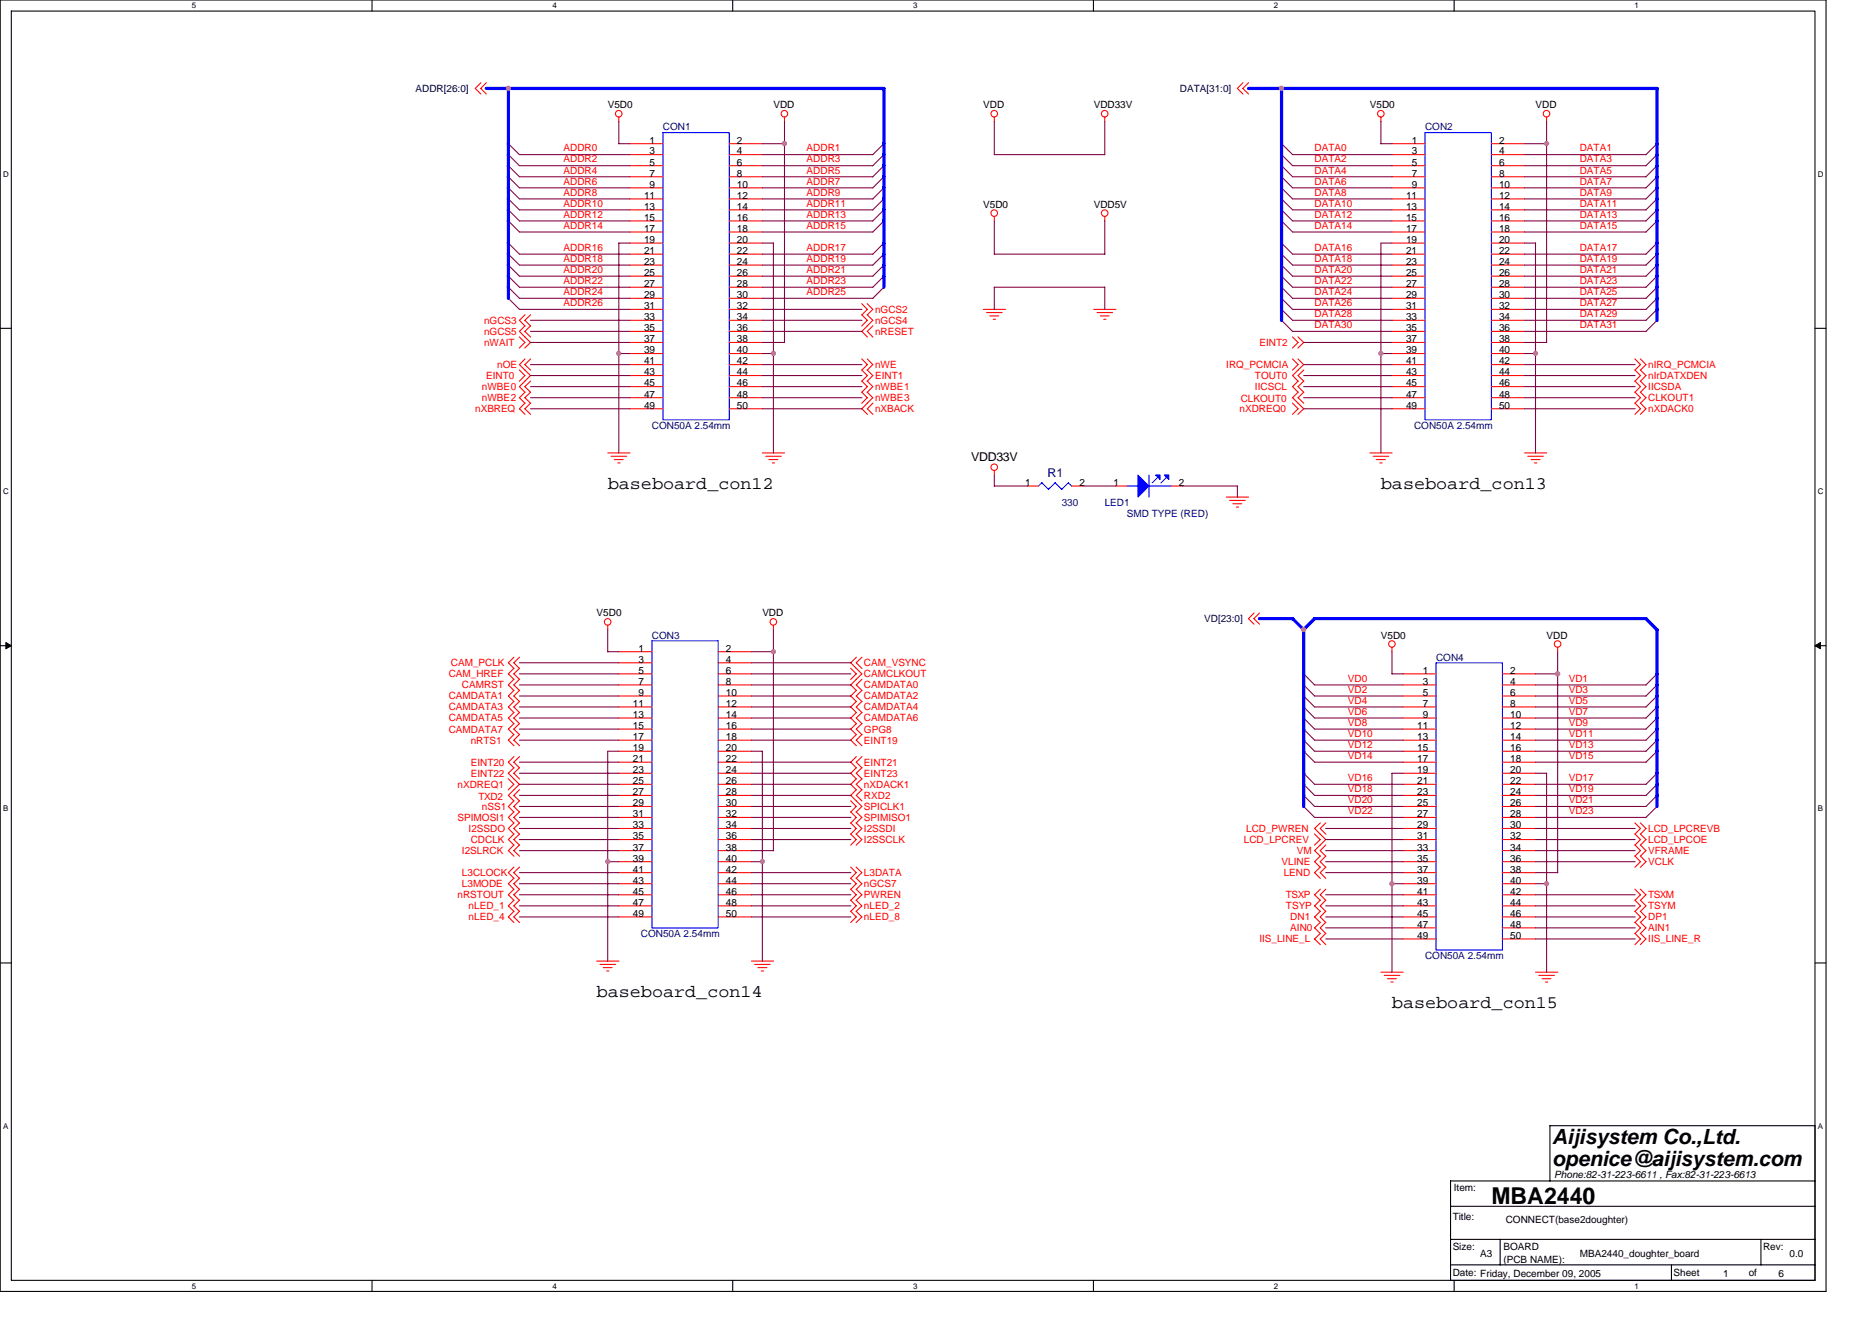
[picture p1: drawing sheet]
<svg xmlns="http://www.w3.org/2000/svg" width="297mm" height="210mm" viewBox="0 0 297 210" stroke-linecap="round" stroke-linejoin="round" font-family="sans-serif">
<path d="M0 0h289.7v204.9h-289.7zM1.8 1.8h286.2v201.3h-286.2z" fill="none" stroke="#000" stroke-width=".17"/>
<g fill="#fff">
<path d="M30.4 .2h.7v1.4h-.7z"/>
<path d="M30.4 203.3h.7v1.4h-.7z"/>
</g>
<path d="M59 0v1.8M59 203.1v1.8" fill="none" stroke="#000" stroke-width=".17"/>
<g fill="#fff">
<path d="M87.6 .2h.7v1.4h-.7z"/>
<path d="M87.6 203.3h.7v1.4h-.7z"/>
</g>
<path d="M116.3 0v1.8M116.3 203.1v1.8" fill="none" stroke="#000" stroke-width=".17"/>
<g fill="#fff">
<path d="M144.9 .2h.7v1.4h-.7z"/>
<path d="M144.9 203.3h.7v1.4h-.7z"/>
</g>
<path d="M173.5 0v1.8M173.5 203.1v1.8" fill="none" stroke="#000" stroke-width=".17"/>
<g fill="#fff">
<path d="M202.1 .2h.7v1.4h-.7z"/>
<path d="M202.1 203.3h.7v1.4h-.7z"/>
</g>
<path d="M230.7 0v1.8M230.7 203.1v1.8" fill="none" stroke="#000" stroke-width=".17"/>
<g fill="#fff">
<path d="M259.4 .2h.6v1.4h-.6z"/>
<path d="M259.4 203.3h.6v1.4h-.6z"/>
<path d="M.5 26.9h.9v1.4h-.9z"/>
<path d="M288.4 26.9h.9v1.4h-.9z"/>
<path d="M.5 77.3h.9v1.4h-.9z"/>
<path d="M288.4 77.3h.9v1.4h-.9z"/>
</g>
<path d="M0 52.1h1.8M288 52.1h1.7" fill="none" stroke="#000" stroke-width=".17"/>
<g fill="#fff">
<path d="M.5 127.6h.8v1.4h-.8z"/>
<path d="M288.4 127.6h.9v1.4h-.9z"/>
</g>
<path d="M0 102.4h1.8M288 102.4h1.7" fill="none" stroke="#000" stroke-width=".17"/>
<path d="M.9 101.9l.9 .5-.9 .5zM288 102.4l.9-.5v1z" fill="#000" stroke="#000" stroke-width=".16"/>
<g fill="#fff">
<path d="M.5 177.9h.8v1.4h-.8z"/>
<path d="M288.4 177.9h.9v1.4h-.9z"/>
</g>
<path d="M0 152.8h1.8M288 152.8h1.7M230.2 191.4h57.8M230.2 196.6h57.8M238 196.6v4.1M279.4 196.6v4.1M288 187.4h-57.8v15.7h57.8v-24.5h-42.1v8.8M230.2 200.7h57.8M265.2 200.7v2.5" fill="none" stroke="#000" stroke-width=".17"/>
<g fill="none" stroke="#f00" stroke-width=".17">
<path d="M76.3 13.1l-.9 .9 .9 .9M77.2 13.1l-.9 .9 .9 .9M98.2 18.6v.7M124.5 18.6v.7M157.8 18.6v.7M175.3 18.6v.7M197.2 13.1l-.9 .9 .9 .9M198.1 13.1l-.9 .9 .9 .9M219.1 18.6v.7M245.4 18.6v.7M99.9 22.8h5.3M99.9 24.5h5.3"/>
<path d="M99.9 26.3h5.3M99.9 28h5.3M99.9 29.8h5.3M99.9 31.6h5.3M99.9 33.3h5.3M99.9 35.1h5.3M99.9 36.8h5.3M99.9 38.6h5.3M115.7 22.8h5.3M115.7 24.5h5.3M115.7 26.3h5.3M115.7 28h5.3"/>
<path d="M115.7 29.8h5.3M115.7 31.6h5.3M115.7 33.3h5.3M115.7 35.1h5.3M115.7 36.8h5.3M115.7 38.6h5.3M157.8 34.4v.7M175.3 34.4v.7M220.9 22.8h5.2M220.9 24.5h5.2M220.9 26.3h5.2M220.9 28h5.2"/>
<path d="M220.9 29.8h5.2M220.9 31.6h5.2M220.9 33.3h5.2M220.9 35.1h5.2M220.9 36.8h5.2M220.9 38.6h5.2M236.6 22.8h5.3M236.6 24.5h5.3M236.6 26.3h5.3M236.6 28h5.3M236.6 29.8h5.3M236.6 31.6h5.3"/>
<path d="M236.6 33.3h5.3M236.6 35.1h5.3M236.6 36.8h5.3M236.6 38.6h5.3M82.4 58.7l.9 .9-.9 .9M82.4 53.4l.9 .9-.9 .9M83.3 58.7l.9 .9-1.8 1.7 .9 1M83.3 53.4l.9 .9-.9 .9M83.3 49.9l-.9 .9 .9 .9M83.3 51.7l-.9 .9 .9 .9M83.3 56.9l-.9 .9 .9 .9M84.2 49.9l-.9 .9 .9 .9"/>
<path d="M84.2 51.7l-.9 .9 .9 .9M84.2 56.9l-.9 .9 .9 .9M99.9 49.1h5.3M99.9 40.3h5.3M99.9 42.1h5.3M99.9 43.8h5.3M99.9 45.6h5.3M99.9 47.3h5.3M99.9 50.8h5.3M99.9 52.6h5.3M99.9 54.3h5.3M99.9 56.1h5.3"/>
<path d="M99.9 57.8h5.3M99.9 59.6h5.3M115.7 49.1h5.3M115.7 40.3h5.3M115.7 42.1h5.3M115.7 43.8h5.3M115.7 45.6h5.3M115.7 47.3h5.3M115.7 50.8h5.3M115.7 52.6h5.3M115.7 54.3h5.3M115.7 56.1h5.3"/>
<path d="M115.7 57.8h5.3M115.7 59.6h5.3M136.7 49.9l.9 .9-.9 .9M136.7 56.9l.9 .9-.9 .9M136.7 48.2l.9 .9-.9 .9M136.7 58.7l.9 .9-.9 .9M137.6 49.9l.9 .9-.9 .9M137.6 48.2l.9 .9-.9 .9M137.6 56.9l.9 .9-.9 .9M137.6 58.7l.9 .9-.9 .9M137.6 51.7l-.8 .9 .8 .9M138.5 51.7l-.9 .9 .9 .9"/>
<path d="M156 49.1h3.6M156.5 49.6h2.5M157.1 50.1h1.4M157.6 50.7h.4M173.5 49.1h3.6M174.1 49.6h2.4M174.6 50.1h1.4M175.1 50.7h.4M205.1 56.9l.9 .9-.9 .9M205.1 53.4l.9 .9-.9 .9M205.9 56.9l1 .9-1 .9M205.9 53.4l1 .9-1 .9"/>
<path d="M206 58.7l-.9 .9 .9 .9M206.9 58.7l-.9 .9 .9 .9M220.9 49.1h5.2M220.9 40.3h5.2M220.9 42.1h5.2M220.9 43.8h5.2M220.9 45.6h5.2M220.9 47.3h5.2M220.9 50.8h5.2M220.9 52.6h5.2M220.9 54.3h5.2M220.9 56.1h5.2"/>
<path d="M220.9 57.8h5.2M220.9 59.6h5.2M236.6 49.1h5.3M236.6 40.3h5.3M236.6 42.1h5.3M236.6 43.8h5.3M236.6 45.6h5.3M236.6 47.3h5.3M236.6 50.8h5.3M236.6 52.6h5.3M236.6 54.3h5.3M236.6 56.1h5.3"/>
<path d="M236.6 57.8h5.3M236.6 59.6h5.3M259.4 58.7l.9 .9-.9 .9M259.4 56.9l.9 .9-.9 .9M260.3 58.7l.9 .9-.9 .9M260.3 56.9l.9 .9-.9 .9M83.3 62.2l-.9 .9 .9 .9M83.3 63.9l-.9 1 .9 .8M84.2 62.2l-.9 .9 .9 .9M84.2 63.9l-.9 1 .9 .8M84.2 60.5l-.9 .8 .9 1M96.4 71.9h3.6"/>
<path d="M97 72.4h2.4M97.5 72.9h1.4M98 73.4h.4M99.9 61.3h5.3M99.9 63.1h5.3M99.9 64.9h5.3M115.7 61.3h5.3M115.7 63.1h5.3M115.7 64.9h5.3M121 71.9h3.5M121.5 72.4h2.5M122 72.9h1.4"/>
<path d="M122.6 73.4h.3M136.7 62.2l.9 .9-.9 .9M136.7 60.5l.9 .8-.9 1M137.6 62.2l.9 .9-.9 .9M137.6 60.5l.9 .8-.9 1M137.6 63.9l-.8 1 .8 .8M138.5 63.9l-.9 1 .9 .8M157.8 74.7v.7M163 77.1h1.8M170 77.1h1.8M177.1 77.1h1.7M185.8 77.1h1.8"/>
<path d="M194.6 78.9h3.5M195.1 79.4h2.5M195.6 79.9h1.4M205.1 63.9l.9 1-.9 .8M206 62.2l-.9 .9 1.8 1.8-1 .8M206 60.5l-.9 .8 .9 1M206.9 60.5l-.9 .8 .9 1M206.9 62.2l-.9 .9 .9 .9M217.4 71.9h3.5M217.9 72.4h2.5M218.4 72.9h1.4M218.9 73.4h.4"/>
<path d="M220.9 61.3h5.2M220.9 63.1h5.2M220.9 64.9h5.2M236.6 61.3h5.3M236.6 63.1h5.3M236.6 64.9h5.3M241.9 71.9h3.5M242.4 72.4h2.5M242.9 72.9h1.5M243.5 73.4h.4M259.4 63.9l.9 1-.9 .8M259.4 62.2l.9 .9-.9 .9"/>
<path d="M259.4 60.5l.9 .8-.9 1M260.3 63.9l.9 1-.9 .8M260.3 62.2l.9 .9-.9 .9M260.3 60.5l.9 .8-.9 1M96.4 99.2v.7M122.7 99.2v.7M196.2 80.5h.3M199 97.3l-.9 .8 .9 .9M199.9 97.3l-.9 .8 .9 .9M81.6 116.5l-.9 .9 .9 .9M81.6 109.5l-.9 .9 .9 .9M81.6 107.8l-.9 .9 .9 .9"/>
<path d="M81.6 106l-.9 .9 .9 .9M81.6 114.8l-.9 .9 .9 .9M81.6 113l-.9 .9 .9 .9M81.6 111.3l-.9 .9 .9 .9M81.6 104.3l-.9 .9 .9 .9M82.4 116.5l-.9 .9 .9 .9M82.4 109.5l-.9 .9 .9 .9M82.4 107.8l-.9 .9 .9 .9M82.4 106l-.9 .9 .9 .9M82.4 113l-.9 .9 .9 .9M82.4 111.3l-.9 .9 .9 .9M82.4 114.8l-.9 .9 .9 .9"/>
<path d="M82.4 104.3l-.9 .9 .9 .9M98.2 106.9h5.2M98.2 108.7h5.2M98.2 110.4h5.2M98.2 112.2h5.2M98.2 113.9h5.2M98.2 115.7h5.2M98.2 117.4h5.2M98.2 119.2h5.2M98.2 103.4h5.2M98.2 105.2h5.2M114 106.9h5.2"/>
<path d="M114 108.7h5.2M114 110.4h5.2M114 112.2h5.2M114 113.9h5.2M114 115.7h5.2M114 117.4h5.2M114 119.2h5.2M114 103.4h5.2M114 105.2h5.2M135 106l.9 .9-.9 .9M135.8 106l1 .9-1 .9M135.9 107.8l-.9 .9 .9 .9"/>
<path d="M135.9 114.8l-.9 .9 .9 .9M135.9 109.5l-.9 .9 .9 .9M135.9 104.3l-.9 .9 .9 .9M135.9 111.3l-.9 .9 .9 .9M135.9 116.5l-.9 .9 .9 .9M135.9 113l-.9 .9 .9 .9M136.8 107.8l-.9 .9 .9 .9M136.8 114.8l-.9 .9 .9 .9M136.8 109.5l-.9 .9 .9 .9M136.8 104.3l-.9 .9 .9 .9M136.8 111.3l-.9 .9 .9 .9M136.8 116.5l-.9 .9 .9 .9"/>
<path d="M136.8 113l-.9 .9 .9 .9M220.9 102.7v.7M222.6 106.9h5.3M222.6 108.7h5.3M222.6 110.4h5.3M222.6 112.2h5.3M222.6 113.9h5.3M222.6 115.7h5.3M222.6 117.4h5.3M222.6 119.2h5.3M238.4 106.9h5.2M238.4 108.7h5.2"/>
<path d="M238.4 110.4h5.2M238.4 112.2h5.2M238.4 113.9h5.2M238.4 115.7h5.2M238.4 117.4h5.2M238.4 119.2h5.2M247.2 102.7v.7M80.6 123.5l.9 .9-.9 .9M81.5 123.5l.9 .9-.9 .9M81.6 139.3l-.9 .9 .9 .9M81.6 127l-.9 1 .9 .8M81.6 128.8l-.9 .9 .9 .9"/>
<path d="M81.6 121.8l-.9 .9 .9 .9M81.6 125.3l-.9 .9 .9 .9M81.6 134l-.9 1 .9 .8M81.6 130.6l-.9 .8 .9 1M81.6 137.6l-.9 .9 .9 .9M81.6 120l-.9 .9 .9 .9M81.6 132.3l-.9 .9 .9 .9M82.4 139.3l-.9 .9 .9 .9M82.4 127l-.9 1 .9 .8M82.4 128.8l-.9 .9 .9 .9M82.4 121.8l-.9 .9 .9 .9M82.4 125.3l-.9 .9 .9 .9"/>
<path d="M82.4 134l-.9 1 .9 .8M82.4 130.6l-.9 .8 .9 1M82.4 137.6l-.9 .9 .9 .9M82.4 120l-.9 .9 .9 .9M82.4 132.3l-.9 .9 .9 .9M98.2 120.9h5.2M98.2 122.7h5.2M98.2 124.4h5.2M98.2 126.2h5.2M98.2 128h5.2M98.2 129.7h5.2M98.2 131.4h5.2"/>
<path d="M98.2 133.2h5.2M98.2 135h5.2M98.2 136.7h5.2M98.2 138.5h5.2M114 120.9h5.2M114 122.7h5.2M114 124.4h5.2M114 126.2h5.2M114 128h5.2M114 129.7h5.2M114 131.4h5.2M114 133.2h5.2"/>
<path d="M114 135h5.2M114 136.7h5.2M114 138.5h5.2M135 139.3l.9 .9-.9 .9M135 132.3l.9 .9-.9 .9M135 127l.9 1-.9 .8M135 137.6l.9 .9-.9 .9M135 128.8l.9 .9-.9 .9M135 130.6l.9 .8-.9 1M135.8 139.3l1 .9-1 .9M135.8 132.3l1 .9-1 .9M135.8 130.6l1 .8-1 1"/>
<path d="M135.8 137.6l1 .9-1 .9M135.8 128.8l1 .9-1 .9M135.9 123.5l-.9 .9 .9 .9M135.9 125.3l-.9 .9 1.8 1.8-1 .8M135.9 120l-.9 .9 .9 .9M135.9 121.8l-.9 .9 .9 .9M136.8 123.5l-.9 .9 .9 .9M136.8 125.3l-.9 .9 .9 .9M136.8 120l-.9 .9 .9 .9M136.8 121.8l-.9 .9 .9 .9M208.6 132.3l.9 .9-.9 .9M209.5 130.6l-.9 .8 1.8 1.8-1.8 1.8 .9 .8"/>
<path d="M209.5 135.8l-.9 .9 .9 .9M209.5 137.6l-.9 .9 .9 .9M210.4 130.6l-.9 .8 .9 1M210.4 135.8l-.9 .9 .9 .9M210.4 137.6l-.9 .9 .9 .9M210.4 134l-.9 1 .9 .8M222.6 120.9h5.3M222.6 122.7h5.3M222.6 124.4h5.3M222.6 126.2h5.3M222.6 128h5.3M222.6 129.7h5.3"/>
<path d="M222.6 131.4h5.3M222.6 133.2h5.3M222.6 135h5.3M222.6 136.7h5.3M222.6 138.5h5.3M238.4 120.9h5.2M238.4 122.7h5.2M238.4 124.4h5.2M238.4 126.2h5.2M238.4 128h5.2M238.4 129.7h5.2M238.4 131.4h5.2"/>
<path d="M238.4 133.2h5.2M238.4 135h5.2M238.4 136.7h5.2M238.4 138.5h5.2M259.4 135.8l.9 .9-.9 .9M259.4 132.3l.9 .9-.9 .9M259.4 134l.9 1-.9 .8M259.4 130.6l.9 .8-.9 1M260.3 135.8l.9 .9-.9 .9M260.3 132.3l.9 .9-.9 .9M260.3 134l.9 1-.9 .8M260.3 130.6l.9 .8-.9 1"/>
<path d="M81.6 142.8l-.9 .9 .9 .9M81.6 144.6l-.9 .9 .9 .9M81.6 141.1l-.9 .9 .9 .9M82.4 142.8l-.9 .9 .9 .9M82.4 144.6l-.9 .9 .9 .9M82.4 141.1l-.9 .9 .9 .9M94.7 152.5h3.5M95.2 153h2.5M95.7 153.5h1.4M96.3 154.1h.3M98.2 140.2h5.2M98.2 142h5.2"/>
<path d="M98.2 143.7h5.2M98.2 145.5h5.2M114 140.2h5.2M114 142h5.2M114 143.7h5.2M114 145.5h5.2M119.2 152.5h3.5M119.7 153h2.5M120.2 153.5h1.5M120.8 154.1h.4M135 142.8l.9 .9-.9 .9M135 141.1l.9 .9-.9 .9"/>
<path d="M135 144.6l.9 .9-.9 .9M135.8 142.8l1 .9-1 .9M135.8 141.1l1 .9-1 .9M135.8 144.6l1 .9-1 .9M209.5 148.1l-.9 .9 .9 .9M209.5 146.3l-.9 .9 .9 .9M209.5 144.6l-.9 .9 .9 .9M209.5 141.1l-.9 .9 .9 .9M209.5 142.8l-.9 .9 .9 .9M210.4 148.1l-.9 .9 .9 .9M210.4 146.3l-.9 .9 .9 .9M210.4 144.6l-.9 .9 .9 .9"/>
<path d="M210.4 141.1l-.9 .9 .9 .9M210.4 142.8l-.9 .9 .9 .9M219.1 154.2h3.5M219.6 154.7h2.5M220.2 155.3h1.4M220.7 155.8h.4M222.6 140.2h5.3M222.6 142h5.3M222.6 143.7h5.3M222.6 145.5h5.3M222.6 147.2h5.3M222.6 149h5.3"/>
<path d="M238.4 140.2h5.2M238.4 142h5.2M238.4 143.7h5.2M238.4 145.5h5.2M238.4 147.2h5.2M238.4 149h5.2M243.6 154.2h3.6M244.2 154.7h2.5M244.7 155.3h1.4M245.2 155.8h.4M259.4 148.1l.9 .9-.9 .9M259.4 141.1l.9 .9-.9 .9"/>
<path d="M259.4 144.6l.9 .9-.9 .9M259.4 146.3l.9 .9-.9 .9M259.4 142.8l.9 .9-.9 .9M260.3 148.1l.9 .9-.9 .9M260.3 141.1l.9 .9-.9 .9M260.3 144.6l.9 .9-.9 .9M260.3 146.3l.9 .9-.9 .9M260.3 142.8l.9 .9-.9 .9"/>
<circle cx="98.2" cy="18" r=".52"/>
<circle cx="124.5" cy="18" r=".52"/>
<circle cx="157.8" cy="18" r=".52"/>
<circle cx="175.3" cy="18" r=".52"/>
<circle cx="219.1" cy="18" r=".52"/>
<circle cx="245.4" cy="18" r=".52"/>
<circle cx="157.8" cy="33.8" r=".52"/>
<circle cx="175.3" cy="33.8" r=".52"/>
<circle cx="157.8" cy="74.1" r=".52"/>
<circle cx="96.4" cy="98.7" r=".52"/>
<circle cx="122.7" cy="98.7" r=".52"/>
<circle cx="220.9" cy="102.2" r=".52"/>
<circle cx="247.1" cy="102.2" r=".52"/>
</g>
<g fill="#00f" stroke="#00f" stroke-width=".17">
<path d="M180.6 75.4l1.7 1.7-1.7 1.8z" fill-rule="evenodd"/>
<path d="M183.4 75.4h.7v.7z" fill-rule="evenodd"/>
<path d="M184.8 75.4h.7v.7z" fill-rule="evenodd"/>
</g>
<g fill="none" stroke="#00f" stroke-width=".17">
<path d="M105.2 21h10.5v45.6h-10.5zM226.1 21h10.5v45.6h-10.5zM165.3 76.6l1.1 1.1M165.3 76.6l-.5 .5M166.4 77.6l1-1 1.1 1.1M169.5 76.6l.6 .5M169.5 76.6l-1 1M178.8 77.1h1.8M182.3 75.4v3.5M182.3 77.1h3.5M183.7 75.7l-.9 .9M185.1 75.7l-.9 .9"/>
<path d="M103.4 101.7h10.6v45.5h-10.6zM227.9 105.2h10.5v45.5h-10.5z"/>
</g>
<g fill="none" stroke="#800040" stroke-width=".17">
<path d="M98.2 19.3v3.5h1.8M124.5 19.3v35h-3.5M157.8 19.3v5.2h17.5M175.3 19.3v5.3M219.1 19.3v3.5h1.8M245.4 19.3v35.1M80.6 29.8l1.8 1.8h17.6M80.6 28l1.8 1.8h17.6M80.6 31.5l1.8 1.8h17.6M80.6 38.5l1.8 1.8h17.6M80.6 33.3l1.8 1.8h17.6M80.6 22.8l1.8 1.7h17.6"/>
<path d="M80.6 26.3l1.8 1.7h17.6M80.6 24.5l1.8 1.8h17.6M80.6 35l1.8 1.8h17.6M100 38.6h-1.8v33.3M121 36.8h17.5M121 28h17.5M121 29.8h17.5M121 24.5h17.5M121 22.8h3.5M121 38.6h1.7v33.3M121 33.3h17.5M121 31.6h17.5"/>
<path d="M121 26.3h17.5M121 35.1h17.5M140.2 29.8l-1.7 1.8M140.2 22.8l-1.7 1.8M140.2 26.3l-1.7 1.8M140.2 24.5l-1.7 1.8M140.2 28l-1.7 1.8M140.2 31.6l-1.7 1.7M140.2 33.3l-1.7 1.8M140.2 35.1l-1.7 1.7M140.2 38.6l-1.7 1.7M157.8 35.1v5.2"/>
<path d="M175.3 35v5.3M203.3 28l1.8 1.8h15.8M203.3 26.3l1.8 1.7h15.8M203.3 22.8l1.8 1.7h15.8M203.3 35l1.8 1.8h15.8M203.3 29.8l1.8 1.8h15.8M203.3 38.5l1.8 1.8h15.8M203.3 33.3l1.8 1.8h15.8M203.3 24.5l1.8 1.8h15.8M203.3 31.5l1.8 1.8h15.8M220.9 38.6h-1.8v33.3M241.9 36.8h19.3"/>
<path d="M241.9 28h19.3M241.9 29.8h19.3M241.9 24.5h19.3M241.9 22.8h3.5M241.9 38.6h1.8M241.9 33.3h19.3M241.9 31.6h19.3M241.9 26.3h19.3M241.9 35.1h19.3M243.6 38.6v33.3M262.9 31.6l-1.7 1.7M262.9 29.8l-1.7 1.8"/>
<path d="M262.9 35.1l-1.7 1.7M262.9 26.3l-1.7 1.8M262.9 22.8l-1.7 1.8M262.9 33.3l-1.7 1.8M262.9 38.6l-1.7 1.7M262.9 28l-1.7 1.8M262.9 24.5l-1.7 1.8M80.6 43.8l1.8 1.8h17.6M80.6 47.3l1.8 1.8h17.6M80.6 40.3l1.8 1.8h17.6M80.6 42l1.8 1.8h17.6M80.6 45.6l1.8 1.7h17.6"/>
<path d="M84.2 52.6h15.8M84.2 54.3h15.8M84.2 59.6h15.8M84.2 57.8h15.8M84.2 50.8h15.8M98.2 56.1h1.8M121 52.6h15.8M121 45.6h17.5M121 47.3h17.5M121 43.8h17.5M121 40.3h17.5M121 56.1h1.7"/>
<path d="M121 49.1h15.8M121 59.6h15.8M121 57.8h15.8M121 42.1h17.5M121 50.8h15.8M140.2 45.6l-1.7 1.7M140.2 42.1l-1.7 1.7M140.2 40.3l-1.7 1.8M140.2 43.8l-1.7 1.8M157.8 40.3h17.5M175.3 45.6h-17.5v3.5M175.3 45.6v3.5"/>
<path d="M203.3 40.3l1.8 1.8h15.8M203.3 49.1l1.8 1.7h15.8M203.3 47.3l1.8 1.8h15.8M203.3 42l1.8 1.8h15.8M203.3 50.8l1.8 1.8h15.8M203.3 45.6l1.8 1.7h15.8M203.3 43.8l1.8 1.8h15.8M206.9 54.3h14M206.9 59.6h14M206.9 57.8h14M219.1 56.1h1.8M241.9 52.6h19.3"/>
<path d="M241.9 45.6h19.3M241.9 47.3h19.3M241.9 43.8h19.3M241.9 40.3h19.3M241.9 56.1h1.8M241.9 49.1h19.3M241.9 54.3h3.5M241.9 59.6h17.6M241.9 57.8h17.6M241.9 42.1h19.3M241.9 50.8h19.3M262.9 42.1l-1.7 1.7"/>
<path d="M262.9 43.8l-1.7 1.8M262.9 47.3l-1.7 1.8M262.9 49.1l-1.7 1.7M262.9 45.6l-1.7 1.7M262.9 40.3l-1.7 1.8M262.9 50.8l-1.7 1.8M84.2 64.9h15.8M84.2 63.1h15.8M84.2 61.3h15.8M121 64.9h15.8M121 63.1h15.8M121 61.3h15.8"/>
<path d="M157.8 75.4v1.7h5.3M171.8 77.1h5.3M187.6 77.1h8.8M196.3 77.1v1.8M206.9 64.9h14M206.9 63.1h14M206.9 61.3h14M241.9 64.9h17.6M241.9 63.1h17.6M241.9 61.3h17.6M96.4 99.9v3.5h1.8M122.7 99.9v35.1"/>
<path d="M82.4 115.7h15.8M82.4 110.4h15.8M82.4 108.7h15.8M82.4 105.2h15.8M82.4 106.9h15.8M82.4 112.2h15.8M82.4 113.9h15.8M82.4 117.4h15.8M98.2 119.2h-1.8v33.3M119.2 115.7h15.8M119.2 110.4h15.8M119.2 103.4h3.5"/>
<path d="M119.2 108.7h15.8M119.2 105.2h15.8M119.2 106.9h15.8M119.2 112.2h15.8M119.2 119.2h1.8M119.2 113.9h15.8M119.2 117.4h15.8M121 119.2v33.3M206.8 119.2l1.8 1.7h14M206.8 117.4l1.8 1.8h14M206.8 115.7l1.8 1.7h14M206.8 113.9l1.8 1.8h14"/>
<path d="M206.8 112.1l1.8 1.8h14M206.8 110.4l1.8 1.8h14M206.8 108.6l1.8 1.8h14M206.8 106.9l1.8 1.8h14M220.9 106.9h1.7M220.9 103.4v3.5M243.6 115.7h17.6M243.6 110.4h17.6M243.6 108.7h17.6M243.6 106.9h3.6M243.6 112.2h17.6M243.6 119.2h17.6"/>
<path d="M243.6 113.9h17.6M243.6 117.4h17.6M247.2 103.4v35.1M262.9 119.2l-1.7 1.7M262.9 117.4l-1.7 1.8M262.9 115.7l-1.7 1.8M262.9 113.9l-1.7 1.8M262.9 112.2l-1.7 1.7M262.9 110.4l-1.7 1.8M262.9 108.7l-1.7 1.7M262.9 106.9l-1.7 1.8M82.4 129.7h15.8"/>
<path d="M82.4 124.4h15.8M82.4 126.2h15.8M82.4 135h15.8M82.4 131.4h15.8M82.4 120.9h15.8M82.4 133.2h15.8M82.4 128h15.8M82.4 122.7h15.8M82.4 138.5h15.8M96.4 136.7h1.8M119.2 129.7h15.8M119.2 124.4h15.8"/>
<path d="M119.2 126.2h15.8M119.2 135h3.5M119.2 131.4h15.8M119.2 120.9h15.8M119.2 136.7h1.8M119.2 133.2h15.8M119.2 128h15.8M119.2 122.7h15.8M119.2 138.5h15.8M206.8 127.9l1.8 1.8h14M206.8 126.2l1.8 1.8h14M206.8 124.4l1.8 1.8h14"/>
<path d="M206.8 122.7l1.8 1.7h14M210.4 135h12.2M210.4 131.4h12.2M210.4 136.7h12.2M210.4 133.2h12.2M210.4 138.5h12.2M222.6 122.7h-1.7v31.6M243.6 124.4h17.6M243.6 128h17.6M243.6 129.7h17.6M243.6 126.2h17.6M243.6 135h15.9"/>
<path d="M243.6 131.4h15.9M243.6 120.9h17.6M243.6 136.7h15.9M243.6 133.2h15.9M243.6 122.7h1.8M243.6 138.5h3.6M245.4 122.7v31.6M262.9 128l-1.7 1.7M262.9 126.2l-1.7 1.8M262.9 124.4l-1.7 1.8M262.9 122.7l-1.7 1.8M82.4 143.7h15.8"/>
<path d="M82.4 140.2h15.8M82.4 142h15.8M82.4 145.5h15.8M119.2 143.7h15.8M119.2 140.2h15.8M119.2 142h15.8M119.2 145.5h15.8M210.4 143.7h12.2M210.4 147.2h12.2M210.4 142h12.2M210.4 145.5h12.2M210.4 149h12.2"/>
<path d="M220.9 140.2h1.7M243.6 143.7h15.9M243.6 147.2h15.9M243.6 140.2h1.8M243.6 142h15.9M243.6 145.5h15.9M243.6 149h15.9"/>
</g>
<path d="M77.1 14h63.2M80.7 14v33.3M140.2 14v31.6M198.1 14h64.8M203.3 14v36.8M262.9 14v36.8M199.8 98.1h5.3M205.1 98.1l1.8 1.8M206.9 99.9v28.1M208.6 98.1h52.6l1.7 1.8M208.6 98.1l-1.7 1.8M262.9 99.9v28.1" fill="none" stroke="#00f" stroke-width=".51"/>
<g fill="#f0f" stroke="#f0f" stroke-width=".17">
<circle cx="243.6" cy="56.1" r=".34"/>
<circle cx="245.4" cy="22.8" r=".34"/>
<circle cx="122.7" cy="103.4" r=".34"/>
<circle cx="245.4" cy="140.2" r=".34"/>
<circle cx="98.2" cy="56.1" r=".35"/>
<circle cx="96.4" cy="136.7" r=".34"/>
<circle cx="122.7" cy="56.1" r=".34"/>
<circle cx="121" cy="136.7" r=".34"/>
<circle cx="220.9" cy="140.2" r=".35"/>
<circle cx="219.1" cy="56.1" r=".34"/>
<circle cx="247.1" cy="106.9" r=".35"/>
<circle cx="124.5" cy="22.8" r=".35"/>
<circle cx="203.3" cy="14" r=".35"/>
<circle cx="80.7" cy="14" r=".35"/>
<circle cx="206.8" cy="99.9" r=".34"/>
</g>
<text font-size="3.7" x="236.6" y="190.9">MBA2440</text>
<g font-size="3.3">
<text x="246.3" y="181.5">Aijisystem Co.,Ltd.</text>
<text x="246.3" y="185.1">openice@aijisystem.com</text>
</g>
<g font-size="2.8">
<text x="96.4" y="77.6">baseboard_con12</text>
<text x="219.1" y="77.6">baseboard_con13</text>
<text x="94.7" y="158.2">baseboard_con14</text>
<text x="220.9" y="160">baseboard_con15</text>
</g>
<text font-size="1.9" x="154.1" y="73.2">VDD33V</text>
<text font-size="1.9" fill="#000080" x="166.2" y="75.7">R1</text>
<g font-size="1.6" fill="#000040">
<text x="65.9" y="14.6">ADDR[26:0]</text>
<text x="187.2" y="14.6">DATA[31:0]</text>
<text x="191.1" y="98.7">VD[23:0]</text>
</g>
<g font-size="1.6">
<text x="96.4" y="17.2">V5D0</text>
<text x="122.7" y="17.2">VDD</text>
<text x="156" y="17.2">VDD</text>
<text x="173.5" y="17.2">VDD33V</text>
<text x="217.4" y="17.2">V5D0</text>
<text x="243.6" y="17.2">VDD</text>
<text x="103.1" y="22.8">1</text>
<text x="116.9" y="22.8">2</text>
<text x="224" y="22.8">1</text>
<text x="237.9" y="22.8">2</text>
<text x="103.1" y="24.5">3</text>
<text x="103.1" y="26.3">5</text>
<text x="103.1" y="28">7</text>
<text x="103.1" y="29.8">9</text>
<text x="116.9" y="24.5">4</text>
<text x="116.9" y="26.3">6</text>
<text x="116.9" y="28">8</text>
<text x="116.9" y="29.8">10</text>
<text x="224" y="24.5">3</text>
<text x="224" y="26.3">5</text>
<text x="224" y="28">7</text>
<text x="224" y="29.8">9</text>
<text x="237.9" y="24.5">4</text>
<text x="237.9" y="26.3">6</text>
<text x="237.9" y="28">8</text>
<text x="237.9" y="29.8">10</text>
<text x="102.2" y="31.5">11</text>
<text x="102.2" y="33.3">13</text>
<text x="102.2" y="35">15</text>
<text x="116.9" y="31.5">12</text>
<text x="116.9" y="33.3">14</text>
<text x="116.9" y="35">16</text>
<text x="156" y="33">V5D0</text>
<text x="173.5" y="33">VDD5V</text>
<text x="223.1" y="31.5">11</text>
<text x="223.1" y="33.3">13</text>
<text x="223.1" y="35">15</text>
<text x="237.9" y="31.5">12</text>
<text x="237.9" y="33.3">14</text>
<text x="237.9" y="35">16</text>
<text x="102.2" y="36.8">17</text>
<text x="102.2" y="38.5">19</text>
<text x="102.2" y="40.3">21</text>
<text x="116.9" y="36.8">18</text>
<text x="116.9" y="38.5">20</text>
<text x="116.9" y="40.3">22</text>
<text x="223.1" y="36.8">17</text>
<text x="223.1" y="38.5">19</text>
<text x="223.1" y="40.3">21</text>
<text x="237.9" y="36.8">18</text>
<text x="237.9" y="38.5">20</text>
<text x="237.9" y="40.3">22</text>
<text x="102.2" y="42">23</text>
<text x="102.2" y="43.8">25</text>
<text x="102.2" y="45.6">27</text>
<text x="102.2" y="47.3">29</text>
<text x="116.9" y="42">24</text>
<text x="116.9" y="43.8">26</text>
<text x="116.9" y="45.6">28</text>
<text x="116.9" y="47.3">30</text>
<text x="223.1" y="42">23</text>
<text x="223.1" y="43.8">25</text>
<text x="223.1" y="45.6">27</text>
<text x="223.1" y="47.3">29</text>
<text x="237.9" y="42">24</text>
<text x="237.9" y="43.8">26</text>
<text x="237.9" y="45.6">28</text>
<text x="237.9" y="47.3">30</text>
<text x="102.2" y="49.1">31</text>
<text x="102.2" y="50.8">33</text>
<text x="102.2" y="52.6">35</text>
<text x="116.9" y="49.1">32</text>
<text x="116.9" y="50.8">34</text>
<text x="116.9" y="52.6">36</text>
<text x="223.1" y="49.1">31</text>
<text x="223.1" y="50.8">33</text>
<text x="223.1" y="52.6">35</text>
<text x="237.9" y="49.1">32</text>
<text x="237.9" y="50.8">34</text>
<text x="237.9" y="52.6">36</text>
<text x="102.2" y="54.3">37</text>
<text x="102.2" y="56.1">39</text>
<text x="102.2" y="57.8">41</text>
<text x="102.2" y="59.6">43</text>
<text x="116.9" y="54.3">38</text>
<text x="116.9" y="56.1">40</text>
<text x="116.9" y="57.8">42</text>
<text x="116.9" y="59.6">44</text>
<text x="223.1" y="54.3">37</text>
<text x="223.1" y="56.1">39</text>
<text x="223.1" y="57.8">41</text>
<text x="223.1" y="59.6">43</text>
<text x="237.9" y="54.3">38</text>
<text x="237.9" y="56.1">40</text>
<text x="237.9" y="57.8">42</text>
<text x="237.9" y="59.6">44</text>
<text x="102.2" y="61.3">45</text>
<text x="102.2" y="63.1">47</text>
<text x="102.2" y="64.8">49</text>
<text x="116.9" y="61.3">46</text>
<text x="116.9" y="63.1">48</text>
<text x="116.9" y="64.8">50</text>
<text x="223.1" y="61.3">45</text>
<text x="223.1" y="63.1">47</text>
<text x="223.1" y="64.8">49</text>
<text x="237.9" y="61.3">46</text>
<text x="237.9" y="63.1">48</text>
<text x="237.9" y="64.8">50</text>
<text x="162.7" y="77.1">1</text>
<text x="171.3" y="77.1">2</text>
<text x="176.7" y="77.1">1</text>
<text x="187" y="77.1">2</text>
<text x="94.7" y="97.8">V5D0</text>
<text x="121" y="97.8">VDD</text>
<text x="219.1" y="101.3">V5D0</text>
<text x="245.4" y="101.3">VDD</text>
<text x="101.3" y="103.4">1</text>
<text x="101.3" y="105.1">3</text>
<text x="101.3" y="106.9">5</text>
<text x="115.2" y="103.4">2</text>
<text x="115.2" y="105.1">4</text>
<text x="115.2" y="106.9">6</text>
<text x="225.8" y="106.9">1</text>
<text x="239.6" y="106.9">2</text>
<text x="100.4" y="112.1">11</text>
<text x="100.4" y="113.9">13</text>
<text x="101.3" y="108.6">7</text>
<text x="101.3" y="110.4">9</text>
<text x="115.2" y="108.6">8</text>
<text x="115.2" y="110.4">10</text>
<text x="115.2" y="112.1">12</text>
<text x="115.2" y="113.9">14</text>
<text x="225.8" y="108.6">3</text>
<text x="225.8" y="110.4">5</text>
<text x="225.8" y="112.1">7</text>
<text x="225.8" y="113.9">9</text>
<text x="239.6" y="108.6">4</text>
<text x="239.6" y="110.4">6</text>
<text x="239.6" y="112.1">8</text>
<text x="239.6" y="113.9">10</text>
<text x="100.4" y="115.7">15</text>
<text x="100.4" y="117.4">17</text>
<text x="100.4" y="119.2">19</text>
<text x="115.2" y="115.7">16</text>
<text x="115.2" y="117.4">18</text>
<text x="115.2" y="119.2">20</text>
<text x="224.9" y="115.7">11</text>
<text x="224.9" y="117.4">13</text>
<text x="224.9" y="119.2">15</text>
<text x="239.6" y="115.7">12</text>
<text x="239.6" y="117.4">14</text>
<text x="239.6" y="119.2">16</text>
<text x="100.4" y="120.9">21</text>
<text x="100.4" y="122.7">23</text>
<text x="100.4" y="124.4">25</text>
<text x="115.2" y="120.9">22</text>
<text x="115.2" y="122.7">24</text>
<text x="115.2" y="124.4">26</text>
<text x="224.9" y="120.9">17</text>
<text x="224.9" y="122.7">19</text>
<text x="224.9" y="124.4">21</text>
<text x="239.6" y="120.9">18</text>
<text x="239.6" y="122.7">20</text>
<text x="239.6" y="124.4">22</text>
<text x="100.4" y="126.2">27</text>
<text x="100.4" y="127.9">29</text>
<text x="100.4" y="129.7">31</text>
<text x="100.4" y="131.4">33</text>
<text x="115.2" y="126.2">28</text>
<text x="115.2" y="127.9">30</text>
<text x="115.2" y="129.7">32</text>
<text x="115.2" y="131.4">34</text>
<text x="224.9" y="126.2">23</text>
<text x="224.9" y="127.9">25</text>
<text x="224.9" y="129.7">27</text>
<text x="224.9" y="131.4">29</text>
<text x="239.6" y="126.2">24</text>
<text x="239.6" y="127.9">26</text>
<text x="239.6" y="129.7">28</text>
<text x="239.6" y="131.4">30</text>
<text x="100.4" y="133.2">35</text>
<text x="100.4" y="134.9">37</text>
<text x="100.4" y="136.7">39</text>
<text x="115.2" y="133.2">36</text>
<text x="115.2" y="134.9">38</text>
<text x="115.2" y="136.7">40</text>
<text x="224.9" y="133.2">31</text>
<text x="224.9" y="134.9">33</text>
<text x="224.9" y="136.7">35</text>
<text x="239.6" y="133.2">32</text>
<text x="239.6" y="134.9">34</text>
<text x="239.6" y="136.7">36</text>
<text x="100.4" y="138.4">41</text>
<text x="100.4" y="140.2">43</text>
<text x="100.4" y="141.9">45</text>
<text x="100.4" y="143.7">47</text>
<text x="115.2" y="138.4">42</text>
<text x="115.2" y="140.2">44</text>
<text x="115.2" y="141.9">46</text>
<text x="115.2" y="143.7">48</text>
<text x="224.9" y="138.4">37</text>
<text x="224.9" y="140.2">39</text>
<text x="224.9" y="141.9">41</text>
<text x="224.9" y="143.7">43</text>
<text x="239.6" y="138.4">38</text>
<text x="239.6" y="140.2">40</text>
<text x="239.6" y="141.9">42</text>
<text x="239.6" y="143.7">44</text>
<text x="100.4" y="145.5">49</text>
<text x="115.2" y="145.5">50</text>
<text x="224.9" y="145.5">45</text>
<text x="224.9" y="147.2">47</text>
<text x="224.9" y="148.9">49</text>
<text x="239.6" y="145.5">46</text>
<text x="239.6" y="147.2">48</text>
<text x="239.6" y="148.9">50</text>
<text x="230.7" y="189">Item:</text>
<text x="246.6" y="186.8">Phone:82-31-223-6611 , Fax:82-31-223-6613</text>
<text x="230.5" y="193.5">Title:</text>
<text x="238.9" y="194">CONNECT(base2doughter)</text>
<text x="230.5" y="198.2">Size:</text>
<text x="230.5" y="202.4">Date: Friday, December 09, 2005</text>
<text x="234.9" y="199.5">A3</text>
<text x="238.6" y="198.2">BOARD</text>
<text x="238.6" y="200.3">(PCB NAME):</text>
<text x="250.7" y="199.5">MBA2440_doughter_board</text>
<text x="265.6" y="202.4">Sheet</text>
<text x="273.4" y="202.6">1</text>
<text x="277.5" y="202.4">of</text>
<text x="279.8" y="198.2">Rev:</text>
<text x="282.2" y="202.6">6</text>
<text x="284" y="199.5">0.0</text>
</g>
<g font-size="1.6" fill="#000080">
<text x="105.2" y="20.7">CON1</text>
<text x="226.1" y="20.7">CON2</text>
<text x="103.4" y="68">CON50A 2.54mm</text>
<text x="224.4" y="68">CON50A 2.54mm</text>
<text x="168.5" y="80.3">330</text>
<text x="175.3" y="80.3">LED1</text>
<text x="178.8" y="82">SMD TYPE (RED)</text>
<text x="103.4" y="101.3">CON3</text>
<text x="227.9" y="104.8">CON4</text>
<text x="101.7" y="148.6">CON50A 2.54mm</text>
<text x="226.1" y="152.1">CON50A 2.54mm</text>
</g>
<g font-size="1.6" fill="#f00">
<text x="89.4" y="29.3">ADDR6</text>
<text x="89.4" y="27.5">ADDR4</text>
<text x="89.4" y="25.8">ADDR2</text>
<text x="89.4" y="24">ADDR0</text>
<text x="128" y="24">ADDR1</text>
<text x="128" y="25.8">ADDR3</text>
<text x="128" y="27.5">ADDR5</text>
<text x="128" y="29.3">ADDR7</text>
<text x="208.6" y="25.8">DATA2</text>
<text x="208.6" y="27.5">DATA4</text>
<text x="208.6" y="29.3">DATA6</text>
<text x="208.6" y="24">DATA0</text>
<text x="250.7" y="25.8">DATA3</text>
<text x="250.7" y="27.5">DATA5</text>
<text x="250.7" y="29.3">DATA7</text>
<text x="250.7" y="24">DATA1</text>
<text x="89.4" y="31.1">ADDR8</text>
<text x="89.4" y="34.5">ADDR12</text>
<text x="89.4" y="32.8">ADDR10</text>
<text x="128" y="31.1">ADDR9</text>
<text x="128" y="34.5">ADDR13</text>
<text x="128" y="32.8">ADDR11</text>
<text x="208.6" y="32.8">DATA10</text>
<text x="208.6" y="31.1">DATA8</text>
<text x="208.6" y="34.5">DATA12</text>
<text x="250.7" y="34.5">DATA13</text>
<text x="250.7" y="31.1">DATA9</text>
<text x="250.7" y="32.8">DATA11</text>
<text x="89.4" y="39.8">ADDR16</text>
<text x="89.4" y="36.3">ADDR14</text>
<text x="89.4" y="41.6">ADDR18</text>
<text x="128" y="36.3">ADDR15</text>
<text x="128" y="39.8">ADDR17</text>
<text x="128" y="41.6">ADDR19</text>
<text x="208.6" y="41.6">DATA18</text>
<text x="208.6" y="36.3">DATA14</text>
<text x="208.6" y="39.8">DATA16</text>
<text x="250.7" y="36.3">DATA15</text>
<text x="250.7" y="39.8">DATA17</text>
<text x="250.7" y="41.5">DATA19</text>
<text x="89.4" y="43.3">ADDR20</text>
<text x="89.4" y="45.1">ADDR22</text>
<text x="89.4" y="46.8">ADDR24</text>
<text x="128" y="46.8">ADDR25</text>
<text x="128" y="43.3">ADDR21</text>
<text x="128" y="45.1">ADDR23</text>
<text x="208.6" y="46.8">DATA24</text>
<text x="208.6" y="43.3">DATA20</text>
<text x="208.6" y="45.1">DATA22</text>
<text x="250.7" y="45.1">DATA23</text>
<text x="250.7" y="46.8">DATA25</text>
<text x="250.7" y="43.3">DATA21</text>
<text x="76.8" y="51.4">nGCS3</text>
<text x="76.8" y="53.1">nGCS5</text>
<text x="89.4" y="48.6">ADDR26</text>
<text x="138.8" y="53.1">nRESET</text>
<text x="138.8" y="51.4">nGCS4</text>
<text x="138.8" y="49.6">nGCS2</text>
<text x="208.6" y="48.6">DATA26</text>
<text x="208.6" y="50.3">DATA28</text>
<text x="208.6" y="52.1">DATA30</text>
<text x="250.7" y="52.1">DATA31</text>
<text x="250.7" y="48.6">DATA27</text>
<text x="250.7" y="50.3">DATA29</text>
<text x="76.8" y="54.9">nWAIT</text>
<text x="78.9" y="58.4">nOE</text>
<text x="138.8" y="58.4">nWE</text>
<text x="194.6" y="58.4">IRQ_PCMCIA</text>
<text x="199.8" y="54.9">EINT2</text>
<text x="261.5" y="58.4">nIRQ_PCMCIA</text>
<text x="75.4" y="65.4">nXBREQ</text>
<text x="76.5" y="63.6">nWBE2</text>
<text x="76.5" y="61.9">nWBE0</text>
<text x="77.1" y="60.1">EINT0</text>
<text x="138.8" y="63.6">nWBE3</text>
<text x="138.8" y="65.4">nXBACK</text>
<text x="138.8" y="60.1">EINT1</text>
<text x="138.8" y="61.9">nWBE1</text>
<text x="196.7" y="65.4">nXDREQ0</text>
<text x="196.9" y="63.8">CLKOUT0</text>
<text x="199.1" y="60.1">TOUT0</text>
<text x="199.1" y="61.9">IICSCL</text>
<text x="261.5" y="60.1">nIrDATXDEN</text>
<text x="261.5" y="65.4">nXDACK0</text>
<text x="261.5" y="63.6">CLKOUT1</text>
<text x="261.5" y="61.9">IICSDA</text>
<text x="71.2" y="107.5">CAM_HREF</text>
<text x="71.5" y="105.7">CAM_PCLK</text>
<text x="137.1" y="107.5">CAMCLKOUT</text>
<text x="137.1" y="105.7">CAM_VSYNC</text>
<text x="71.2" y="111">CAMDATA1</text>
<text x="71.2" y="112.7">CAMDATA3</text>
<text x="73.3" y="109.2">CAMRST</text>
<text x="137.1" y="109.2">CAMDATA0</text>
<text x="137.1" y="111">CAMDATA2</text>
<text x="137.1" y="112.7">CAMDATA4</text>
<text x="213.9" y="109.9">VD2</text>
<text x="213.9" y="113.4">VD6</text>
<text x="213.9" y="108.2">VD0</text>
<text x="213.9" y="111.7">VD4</text>
<text x="248.9" y="113.4">VD7</text>
<text x="248.9" y="111.7">VD5</text>
<text x="248.9" y="109.9">VD3</text>
<text x="248.9" y="108.2">VD1</text>
<text x="71.2" y="114.5">CAMDATA5</text>
<text x="71.2" y="116.2">CAMDATA7</text>
<text x="74.7" y="118">nRTS1</text>
<text x="137.1" y="116.2">GPG8</text>
<text x="137.1" y="118">EINT19</text>
<text x="137.1" y="114.5">CAMDATA6</text>
<text x="213.9" y="115.2">VD8</text>
<text x="213.9" y="118.7">VD12</text>
<text x="213.9" y="116.9">VD10</text>
<text x="248.9" y="118.7">VD13</text>
<text x="248.9" y="115.2">VD9</text>
<text x="248.9" y="116.9">VD11</text>
<text x="72.6" y="125">nXDREQ1</text>
<text x="74.7" y="123.2">EINT22</text>
<text x="74.7" y="121.5">EINT20</text>
<text x="137.1" y="125">nXDACK1</text>
<text x="137.1" y="121.5">EINT21</text>
<text x="137.1" y="123.2">EINT23</text>
<text x="213.9" y="125.7">VD18</text>
<text x="213.9" y="120.4">VD14</text>
<text x="213.9" y="123.9">VD16</text>
<text x="248.9" y="120.4">VD15</text>
<text x="248.9" y="123.9">VD17</text>
<text x="248.9" y="125.7">VD19</text>
<text x="72.6" y="130.2">SPIMOSI1</text>
<text x="74.4" y="132">I2SSDO</text>
<text x="75.9" y="126.9">TXD2</text>
<text x="76.5" y="128.5">nSS1</text>
<text x="137.1" y="128.5">SPICLK1</text>
<text x="137.1" y="126.7">RXD2</text>
<text x="137.1" y="130.2">SPIMISO1</text>
<text x="137.1" y="132">I2SSDI</text>
<text x="197.7" y="132">LCD_PWREN</text>
<text x="213.9" y="129.2">VD22</text>
<text x="213.9" y="127.4">VD20</text>
<text x="248.9" y="129.2">VD23</text>
<text x="248.9" y="127.4">VD21</text>
<text x="261.5" y="132">LCD_LPCREVB</text>
<text x="73.3" y="135.5">I2SLRCK</text>
<text x="74.7" y="133.8">CDCLK</text>
<text x="137.1" y="133.8">I2SSCLK</text>
<text x="197.4" y="133.8">LCD_LPCREV</text>
<text x="203.3" y="137.2">VLINE</text>
<text x="205.8" y="135.5">VM</text>
<text x="261.5" y="137.2">VCLK</text>
<text x="261.5" y="133.8">LCD_LPCOE</text>
<text x="261.5" y="135.5">VFRAME</text>
<text x="72.6" y="142.5">nRSTOUT</text>
<text x="73.3" y="140.8">L3MODE</text>
<text x="73.3" y="139">L3CLOCK</text>
<text x="137.1" y="140.8">nGCS7</text>
<text x="137.1" y="142.5">PWREN</text>
<text x="137.1" y="139">L3DATA</text>
<text x="203.7" y="139">LEND</text>
<text x="204" y="142.5">TSXP</text>
<text x="261.5" y="142.5">TSXM</text>
<text x="74.4" y="144.3">nLED_1</text>
<text x="74.4" y="146">nLED_4</text>
<text x="137.1" y="144.3">nLED_2</text>
<text x="137.1" y="146">nLED_8</text>
<text x="199.8" y="149.5">IIS_LINE_L</text>
<text x="204" y="144.3">TSYP</text>
<text x="204.7" y="147.8">AIN0</text>
<text x="204.7" y="146">DN1</text>
<text x="261.5" y="149.5">IIS_LINE_R</text>
<text x="261.5" y="146">DP1</text>
<text x="261.5" y="147.8">AIN1</text>
<text x="261.5" y="144.3">TSYM</text>
</g>
<g font-size="1.3">
<text x="30.4" y="1.3">5</text>
<text x="87.6" y="1.3">4</text>
<text x="144.9" y="1.3">3</text>
<text x="202.1" y="1.3">2</text>
<text x="259.4" y="1.3">1</text>
<text x=".5" y="28">D</text>
<text x="288.4" y="28">D</text>
<text x=".5" y="78.4">C</text>
<text x="288.4" y="78.4">C</text>
<text x=".5" y="128.7">B</text>
<text x="288.4" y="128.7">B</text>
<text x=".5" y="179.1">A</text>
<text x="288.4" y="179.1">A</text>
<text x="30.4" y="204.4">5</text>
<text x="87.6" y="204.4">4</text>
<text x="144.9" y="204.4">3</text>
<text x="202.1" y="204.4">2</text>
<text x="259.4" y="204.4">1</text>
</g>
</svg>
